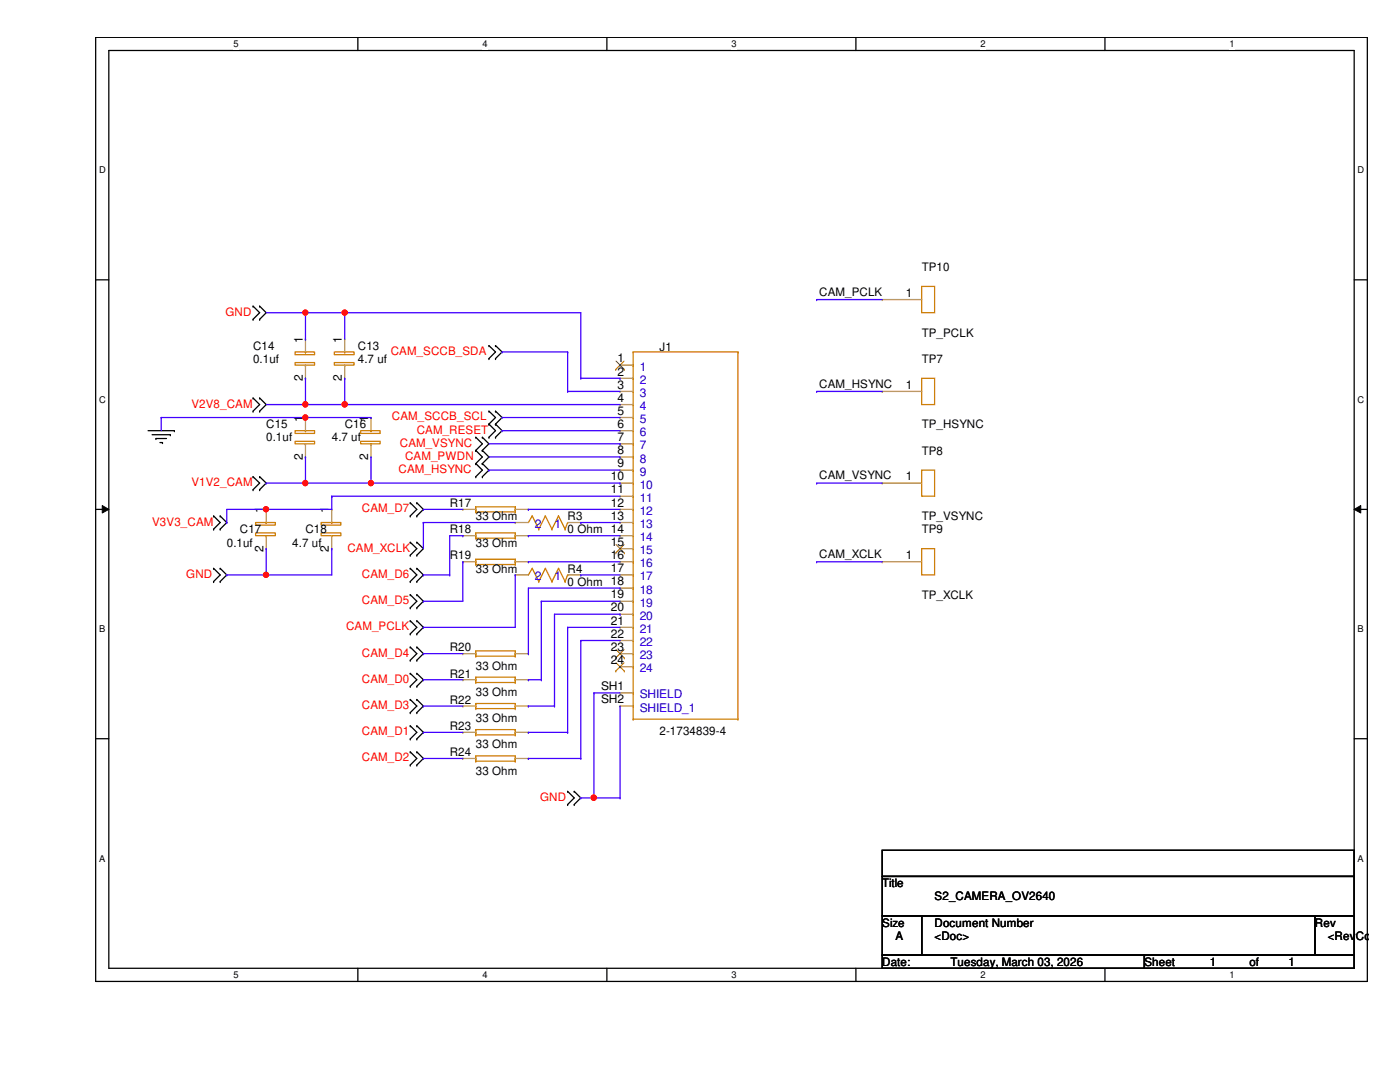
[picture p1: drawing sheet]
<svg xmlns="http://www.w3.org/2000/svg" width="279mm" height="216mm" viewBox="0 0 279 216" stroke-linecap="round" stroke-linejoin="round" font-family="sans-serif">
<path d="M19.1 7.5h253.8v188.3h-253.8zM21.7 10.1h248.6v183.1h-248.6z" fill="none" stroke="#000" stroke-width=".25"/>
<g fill="#fff">
<path d="M46.6 7.7h1v2.1h-1z"/>
<path d="M46.6 193.5h1v2.1h-1z"/>
</g>
<path d="M71.4 7.5v2.6M71.4 193.2v2.6" fill="none" stroke="#000" stroke-width=".25"/>
<g fill="#fff">
<path d="M96.3 7.7h1v2.1h-1z"/>
<path d="M96.3 193.5h1v2.1h-1z"/>
</g>
<path d="M121.1 7.5v2.6M121.1 193.2v2.6" fill="none" stroke="#000" stroke-width=".25"/>
<g fill="#fff">
<path d="M146 7.7h1v2.1h-1z"/>
<path d="M146 193.5h1v2.1h-1z"/>
</g>
<path d="M170.8 7.5v2.6M170.8 193.2v2.6" fill="none" stroke="#000" stroke-width=".25"/>
<g fill="#fff">
<path d="M195.7 7.7h1v2.1h-1z"/>
<path d="M195.7 193.5h1v2.1h-1z"/>
</g>
<path d="M220.5 7.5v2.6M220.5 193.2v2.6" fill="none" stroke="#000" stroke-width=".25"/>
<g fill="#fff">
<path d="M245.4 7.7h1v2.1h-1z"/>
<path d="M245.4 193.5h1v2.1h-1z"/>
<path d="M19.8 32.9h1.3v2.1h-1.3z"/>
<path d="M270.9 32.9h1.3v2.1h-1.3z"/>
<path d="M19.8 78.7h1.3v2.1h-1.3z"/>
<path d="M270.9 78.7h1.3v2.1h-1.3z"/>
</g>
<path d="M19.1 55.8h2.6M270.3 55.8h2.6" fill="none" stroke="#000" stroke-width=".25"/>
<g fill="#fff">
<path d="M19.8 124.5h1.2v2.1h-1.2z"/>
<path d="M270.9 124.5h1.3v2.1h-1.3z"/>
</g>
<path d="M19.1 101.6h2.6M270.3 101.6h2.6" fill="none" stroke="#000" stroke-width=".25"/>
<path d="M20.4 100.9l1.3 .7-1.3 .8zM270.3 101.6l1.3-.7v1.5z" fill="#000"/>
<path d="M20.4 100.9l1.3 .7-1.3 .8zM270.3 101.6l1.3-.7v1.5z" fill="none" stroke="#000" stroke-width=".2"/>
<g fill="#fff">
<path d="M19.8 170.3h1.2v2h-1.2z"/>
<path d="M270.9 170.3h1.3v2h-1.3z"/>
</g>
<g fill="none" stroke="#000" stroke-width=".25">
<path d="M50.5 61.1h.1M50.5 63.7h.1M50.5 79.4h.1M50.5 61.1l1.3 1.3-1.3 1.3M50.5 79.4l1.3 1.3-1.3 1.3M51.8 63.7h.1M51.8 61.1h.1M51.8 79.4h.1M51.8 61.1l1.3 1.3-1.3 1.3M51.8 79.4l1.3 1.3-1.3 1.3M97.6 69h.1M97.6 71.5h.1"/>
<path d="M97.6 69l1.3 1.2-1.3 1.3M98.9 71.5h.1M98.9 69h.1M98.9 69l1.3 1.2-1.3 1.3M29.5 85.9h5.3M30.4 86.7h3.6M31.1 87.5h.1M31.1 87.5h2.1M31.9 88.3h.5M32.4 88.3h.1M34 86.7h.1M34.8 85.9h.1"/>
<path d="M50.5 82h.1M50.5 95.1h.1M50.5 97.7h.1M50.5 95.1l1.3 1.3-1.3 1.3M51.8 82h.1M51.8 97.7h.1M51.8 95.1h.1M51.8 95.1l1.3 1.3-1.3 1.3M95 89.9h.1M95 92.5h.1M95 95.1h.1M95 87.2h.1"/>
<path d="M95 87.2l1.3 1.4-1.3 1.3M95 89.9l1.3 1.3-1.3 1.3M95 92.5l1.3 1.3-1.3 1.3M96.3 92.5h.1M96.3 89.9h.1M96.3 95.1h.1M96.3 87.2h.1M96.3 87.2l1.3 1.4-1.3 1.3M96.3 89.9l1.3 1.3-1.3 1.3M96.3 92.5l1.3 1.3-1.3 1.3M97.6 82h.1M97.6 84.6h.1"/>
<path d="M97.6 87.2h.1M97.6 82l1.3 1.3-1.3 1.3M97.6 84.6l1.3 1.3-1.3 1.3M98.9 84.6h.1M98.9 82h.1M98.9 87.2h.1M98.9 82l1.3 1.3-1.3 1.3M98.9 84.6l1.3 1.3-1.3 1.3M42.6 113.4h.1M42.6 116h.1M42.6 103h.1M42.6 105.6h.1"/>
<path d="M42.6 113.4l1.3 1.3-1.3 1.3M42.6 103l1.3 1.3-1.3 1.3M43.9 116h.1M43.9 113.4h.1M43.9 105.6h.1M43.9 103h.1M43.9 113.4l1.4 1.3-1.4 1.3M43.9 103l1.4 1.3-1.4 1.3M81.9 118.7h.1M81.9 113.4h.1M81.9 116h.1M81.9 100.3h.1"/>
<path d="M81.9 103h.1M81.9 108.2h.1M81.9 110.8h.1M81.9 100.3l1.3 1.3-1.3 1.4M81.9 118.7l1.3 1.3-1.3 1.3M81.9 113.4l1.3 1.3-1.3 1.3M81.9 108.2l1.3 1.3-1.3 1.3M83.2 118.7h.1M83.2 116h.1M83.2 113.4h.1M83.2 103h.1M83.2 100.3h.1"/>
<path d="M83.2 110.8h.1M83.2 108.2h.1M83.2 100.3l1.3 1.3-1.3 1.4M83.2 118.7l1.3 1.3-1.3 1.3M83.2 113.4l1.3 1.3-1.3 1.3M83.2 108.2l1.3 1.3-1.3 1.3M81.9 134.4h.1M81.9 136.9h.1M81.9 139.6h.1M81.9 129.1h.1M81.9 131.7h.1M81.9 121.3h.1"/>
<path d="M81.9 123.9h.1M81.9 126.5h.1M81.9 134.4l1.3 1.2-1.3 1.3M81.9 139.6l1.3 1.3-1.3 1.3M81.9 129.1l1.3 1.3-1.3 1.3M81.9 123.9l1.3 1.3-1.3 1.3M83.2 136.9h.1M83.2 134.4h.1M83.2 139.6h.1M83.2 131.7h.1M83.2 129.1h.1M83.2 121.3h.1"/>
<path d="M83.2 126.5h.1M83.2 123.9h.1M83.2 134.4l1.3 1.2-1.3 1.3M83.2 139.6l1.3 1.3-1.3 1.3M83.2 129.1l1.3 1.3-1.3 1.3M83.2 123.9l1.3 1.3-1.3 1.3M19.1 147.4h2.6M81.9 144.8h.1M81.9 147.4h.1M81.9 150h.1M81.9 152.7h.1M81.9 142.2h.1"/>
<path d="M81.9 144.8l1.3 1.3-1.3 1.3M81.9 150l1.3 1.3-1.3 1.4M83.2 147.4h.1M83.2 144.8h.1M83.2 152.7h.1M83.2 150h.1M83.2 142.2h.1M83.2 144.8l1.3 1.3-1.3 1.3M83.2 150l1.3 1.3-1.3 1.4M113.3 157.9h.1M113.3 157.9l1.3 1.3-1.3 1.3M114.6 157.9h.1"/>
<path d="M114.6 157.9l1.3 1.3-1.3 1.3M270.3 147.4h2.6M113.3 160.5h.1M114.6 160.5h.1M176.1 169.7h94.2v5.2h-94.2zM176.1 174.9h94.2v7.9h-94.2zM176.1 182.8h7.8v7.8h-7.8zM176.1 190.6h52.3v2.6h-52.3zM183.9 182.8h78.5v7.8h-78.5zM228.4 190.6h41.9v2.6h-41.9zM262.4 182.8h7.9v7.8h-7.9z"/>
</g>
<g fill="none" stroke="#cc8006" stroke-width=".25">
<path d="M183.9 57.1h2.6v5.3h-2.6zM58.9 70.2h3.9v.6h-3.9zM58.9 72.3h3.9v.6h-3.9zM61 72.9h.1M61 70.2h.1M66.7 70.2h4v.6h-4zM66.7 72.3h4v.6h-4zM68.8 72.9h.1M68.8 70.2h.1M126.4 70.2h.1M126.4 72.9h.1M126.4 75.5h.1"/>
<path d="M126.4 78.1h.1M126.4 70.2h20.9M126.4 70.2v73.3M147.3 70.2h.1M147.3 70.2v73.3M183.9 75.5h2.6v5.2h-2.6zM58.9 85.9h3.9v.6h-3.9zM58.9 88.1h3.9v.5h-3.9zM61 88.6h.1M61 85.9h.1M72 85.9h3.9v.6h-3.9zM72 88.1h3.9v.5h-3.9z"/>
<path d="M74 88.6h.1M74 85.9h.1M126.4 80.7h.1M126.4 83.3h.1M126.4 85.9h.1M126.4 88.6h.1M126.4 91.2h.1M126.4 93.8h.1M126.4 96.4h.1M126.4 99h.1M183.9 93.8h2.6v5.2h-2.6zM51 104.3h3.9v.5h-3.9z"/>
<path d="M51 106.3h3.9v.6h-3.9zM53.1 106.9h.1M53.1 104.3h.1M64.1 104.3h3.9v.5h-3.9zM64.1 106.3h3.9v.6h-3.9zM66.2 106.9h.1M66.2 104.3h.1M95 102.1h.1M95 101.1h.1M95 101.6h.1M95 112.6h.1M95 111.6h.1"/>
<path d="M95 112.1h.1M95 107.4h.1M95 106.3h.1M95 106.9h.1M95 101.1v1M95 106.3v1.1M95 111.6v1M95 101.1h7.8M95 102.1h7.8M95 111.6h7.8M95 112.6h7.8M95 106.3h7.8"/>
<path d="M95 107.4h7.8M102.8 101.1h.1M102.8 102.1h.1M102.8 101.6h.1M102.8 111.6h.1M102.8 112.6h.1M102.8 112.1h.1M102.8 106.3h.1M102.8 107.4h.1M102.8 106.9h.1M102.8 101.1v1M102.8 106.3v1.1"/>
<path d="M102.8 111.6v1M106.2 113.4h.1M106.2 103h.1M106.2 113.4l1.3 2.6M106.2 103l1.3 2.6M106.2 113.4l-.7 1.3M106.2 103l-.7 1.3M107.5 116h.1M107.5 105.6h.1M108.8 113.4h.1M108.8 103h.1M108.8 113.4l-1.3 2.6"/>
<path d="M108.8 113.4l1.4 2.6M108.8 103l-1.3 2.6M108.8 103l1.4 2.6M110.2 116h.1M110.2 105.6h.1M111.5 113.4h.1M111.5 103h.1M111.5 113.4l-1.3 2.6M111.5 113.4l1.3 2.6M111.5 103l-1.3 2.6M111.5 103l1.3 2.6M112.8 116h.1"/>
<path d="M112.8 105.6h.1M113.3 114.7h.1M113.3 104.3h.1M113.3 114.7l-.5 1.3M113.3 104.3l-.5 1.3M126.4 101.6h.1M126.4 104.3h.1M126.4 106.9h.1M126.4 109.5h.1M126.4 112.1h.1M126.4 114.7h.1M126.4 117.3h.1"/>
<path d="M126.4 120h.1M183.9 109.5h2.6v5.2h-2.6zM95 136.2h.1M95 135.1h.1M95 135.6h.1M95 130.9h.1M95 129.9h.1M95 130.4h.1M95 129.9v1M95 135.1v1.1M95 135.1h7.8M95 136.2h7.8"/>
<path d="M95 129.9h7.8M95 130.9h7.8M102.8 135.1h.1M102.8 136.2h.1M102.8 135.6h.1M102.8 129.9h.1M102.8 130.9h.1M102.8 130.4h.1M102.8 129.9v1M102.8 135.1v1.1M126.4 138.3h.1M126.4 122.6h.1"/>
<path d="M126.4 125.2h.1M126.4 127.8h.1M126.4 130.4h.1M126.4 133.1h.1M95 141.4h.1M95 140.4h.1M95 140.9h.1M95 151.9h.1M95 150.8h.1M95 151.3h.1M95 146.6h.1M95 145.6h.1"/>
<path d="M95 146.1h.1M95 140.4h7.8M95 141.4h7.8M95 140.4v1M95 145.6v1M95 150.8v1.1M95 150.8h7.8M95 151.9h7.8M95 145.6h7.8M95 146.6h7.8M102.8 140.4h.1M102.8 141.4h.1"/>
<path d="M102.8 140.9h.1M102.8 150.8h.1M102.8 151.9h.1M102.8 151.3h.1M102.8 145.6h.1M102.8 146.6h.1M102.8 146.1h.1M102.8 140.4v1M102.8 145.6v1M102.8 150.8v1.1M126.4 143.5h.1M126.4 140.9h.1"/>
<path d="M126.4 143.5h20.9M147.3 143.5h.1"/>
</g>
<g fill="none" stroke="#a84" stroke-width=".25">
<path d="M176.1 59.8h.1M176.1 59.8h7.8M61 67.6h.1M61 75.5h.1M61 67.6v2.6M61 72.9v2.6M68.8 67.6h.1M68.8 75.5h.1M68.8 67.6v2.6M68.8 72.9v2.6M123.7 72.9h.1M123.7 75.5h.1"/>
<path d="M123.7 78.1h.1M123.7 72.9h2.7M123.7 75.5h2.7M123.7 78.1h2.7M176.1 78.1h.1M176.1 78.1h7.8M61 83.3h.1M61 91.2h.1M61 83.3v2.6M61 88.6v2.6M74 83.3h.1M74 91.2h.1"/>
<path d="M74 83.3v2.6M74 88.6v2.6M123.7 80.7h.1M123.7 83.3h.1M123.7 85.9h.1M123.7 88.6h.1M123.7 91.2h.1M123.7 93.8h.1M123.7 96.4h.1M123.7 99h.1M123.7 96.4h2.7M123.7 80.7h2.7"/>
<path d="M123.7 83.3h2.7M123.7 85.9h2.7M123.7 88.6h2.7M123.7 91.2h2.7M123.7 93.8h2.7M123.7 99h2.7M176.1 96.4h.1M176.1 96.4h7.8M53.1 101.6h.1M53.1 109.5h.1M53.1 101.6v2.7M53.1 106.9v2.6"/>
<path d="M66.2 101.6h.1M66.2 109.5h.1M66.2 101.6v2.7M66.2 106.9v2.6M92.4 101.6h.1M92.4 112.1h.1M92.4 106.9h.1M92.4 101.6h2.6M92.4 106.9h2.6M92.4 112.1h2.6M102.8 114.7h.1M102.8 104.3h.1"/>
<path d="M102.8 114.7h2.7M102.8 104.3h2.7M102.8 101.6h2.7M102.8 106.9h2.7M102.8 112.1h2.7M105.5 101.6h.1M105.5 112.1h.1M105.5 106.9h.1M113.3 114.7h2.6M113.3 104.3h2.6M115.9 114.7h.1M115.9 104.3h.1"/>
<path d="M123.7 101.6h.1M123.7 104.3h.1M123.7 106.9h.1M123.7 109.5h.1M123.7 112.1h.1M123.7 114.7h.1M123.7 117.3h.1M123.7 120h.1M123.7 114.7h2.7M123.7 104.3h2.7M123.7 101.6h2.7M123.7 106.9h2.7"/>
<path d="M123.7 109.5h2.7M123.7 112.1h2.7M123.7 117.3h2.7M123.7 120h2.7M176.1 112.1h.1M176.1 112.1h7.8M92.4 135.6h.1M92.4 130.4h.1M92.4 130.4h2.6M92.4 135.6h2.6M102.8 130.4h2.7M102.8 135.6h2.7"/>
<path d="M105.5 135.6h.1M105.5 130.4h.1M123.7 138.3h.1M123.7 122.6h.1M123.7 125.2h.1M123.7 127.8h.1M123.7 130.4h.1M123.7 133.1h.1M123.7 138.3h2.7M123.7 122.6h2.7M123.7 125.2h2.7M123.7 127.8h2.7"/>
<path d="M123.7 130.4h2.7M123.7 133.1h2.7M92.4 140.9h.1M92.4 151.3h.1M92.4 146.1h.1M92.4 140.9h2.6M92.4 151.3h2.6M92.4 146.1h2.6M102.8 140.9h2.7M102.8 151.3h2.7M102.8 146.1h2.7M105.5 140.9h.1"/>
<path d="M105.5 151.3h.1M105.5 146.1h.1M123.7 140.9h.1M123.7 140.9h2.7"/>
</g>
<g fill="none" stroke="#804000" stroke-width=".2">
<path d="M122.9 73.7h.1M122.9 72.1l1.7 1.6M124.5 72.1l-1.6 1.6M124.6 73.7h.1M122.9 110.3h.1M122.9 108.7l1.7 1.6M124.5 108.7l-1.6 1.6M124.6 110.3h.1M122.9 131.3h.1M122.9 133.9h.1M122.9 129.6l1.7 1.7M122.9 132.2l1.7 1.7"/>
<path d="M124.5 129.6l-1.6 1.7M124.5 132.2l-1.6 1.7M124.6 131.3h.1M124.6 133.9h.1"/>
</g>
<path d="M53.1 80.7h7.9M61 80.7h.1M45.3 114.7h.1M45.3 114.7h7.8" fill="none" stroke="#4200ff" stroke-width=".25"/>
<circle cx="60.9" cy="80.7" r=".5" fill="#f00"/>
<circle cx="60.9" cy="80.7" r=".5" fill="none" stroke="#f00" stroke-width=".25"/>
<path d="M61 75.5h.1M61 75.5v5.2h62.7M68.8 75.5h.1M68.8 75.5v5.2M68.8 80.7h.1" fill="none" stroke="#4200ff" stroke-width=".25"/>
<circle cx="68.8" cy="80.7" r=".51" fill="#f00"/>
<circle cx="68.8" cy="80.7" r=".51" fill="none" stroke="#f00" stroke-width=".25"/>
<path d="M53.1 62.4h7.9M61 62.4h.1" fill="none" stroke="#4200ff" stroke-width=".25"/>
<circle cx="60.9" cy="62.4" r=".49" fill="#f00"/>
<circle cx="60.9" cy="62.4" r=".49" fill="none" stroke="#f00" stroke-width=".25"/>
<path d="M61 67.6h.1M68.8 62.4h.1M68.8 62.4v5.2M115.9 62.4h-54.9v5.2" fill="none" stroke="#4200ff" stroke-width=".25"/>
<circle cx="68.8" cy="62.4" r=".5" fill="#f00"/>
<circle cx="68.8" cy="62.4" r=".5" fill="none" stroke="#f00" stroke-width=".25"/>
<path d="M53.1 96.4h.1M53.1 96.4h7.9" fill="none" stroke="#4200ff" stroke-width=".25"/>
<circle cx="60.9" cy="96.4" r=".5" fill="#f00"/>
<circle cx="60.9" cy="96.4" r=".5" fill="none" stroke="#f00" stroke-width=".25"/>
<path d="M61 96.4h.1M61 96.4h62.7M123.7 96.4h.1" fill="none" stroke="#4200ff" stroke-width=".25"/>
<circle cx="74" cy="96.4" r=".5" fill="#f00"/>
<circle cx="74" cy="96.4" r=".5" fill="none" stroke="#f00" stroke-width=".25"/>
<path d="M32.2 83.3h28.8M61 83.3h.1" fill="none" stroke="#4200ff" stroke-width=".25"/>
<circle cx="60.9" cy="83.3" r=".5" fill="#f00"/>
<circle cx="60.9" cy="83.3" r=".5" fill="none" stroke="#f00" stroke-width=".25"/>
<path d="M61 83.3h13M74 83.3h.1M45.3 101.6h20.9M53.1 101.6h.1" fill="none" stroke="#4200ff" stroke-width=".25"/>
<circle cx="53.1" cy="101.6" r=".5" fill="#f00"/>
<circle cx="53.1" cy="101.6" r=".5" fill="none" stroke="#f00" stroke-width=".25"/>
<path d="M66.2 99h.1M66.2 99h57.5M53.1 109.5h.1M53.1 114.7h.1M53.1 109.5v5.2M53.1 114.7h13.1" fill="none" stroke="#4200ff" stroke-width=".25"/>
<circle cx="53.1" cy="114.7" r=".5" fill="#f00"/>
<circle cx="53.1" cy="114.7" r=".5" fill="none" stroke="#f00" stroke-width=".25"/>
<g fill="none" stroke="#4200ff" stroke-width=".25">
<path d="M100.2 70.2h.1M100.2 70.2h13.1M113.3 70.2h.1M113.3 78.1h.1M113.3 70.2v7.9M113.3 78.1h10.4M115.9 75.5h.1M115.9 62.4v13.1M115.9 75.5h7.8M123.7 75.5h.1M32.2 83.3h.1M32.2 83.3v2.6"/>
<path d="M61 91.2h.1M61 91.2v5.2M66.2 99h.1M66.2 99v2.6M74 91.2h.1M74 91.2v5.2M97.6 93.8h.1M97.6 91.2h26.1M97.6 88.6h26.1M97.6 93.8h26.1M100.2 83.3h.1M100.2 85.9h.1"/>
<path d="M100.2 83.3h23.5M100.2 85.9h23.5M123.7 91.2h.1M123.7 88.6h.1M45.3 104.3h.1M45.3 101.6v2.7M66.2 109.5h.1M66.2 109.5v5.2M84.5 104.3h.1M84.5 101.6h.1M84.5 114.7h.1M84.5 120h.1"/>
<path d="M84.5 104.3h18.3M84.5 114.7h5.2M84.5 101.6h7.9M84.5 104.3v5.2M89.7 114.7h.1M92.4 112.1h.1M92.4 106.9h.1M92.4 112.1v7.9h-7.9M92.4 106.9h-2.7v7.8M102.8 114.7h.1M102.8 114.7v10.5h-18.3M105.5 101.6h.1"/>
<path d="M105.5 112.1h.1M105.5 106.9h.1M105.5 101.6h18.2M105.5 112.1h18.2M105.5 106.9h18.2M108 120h.1M108 120h15.7M108 120v15.6M115.9 104.3h.1M115.9 114.7h.1M115.9 104.3h7.8M115.9 114.7h7.8"/>
<path d="M123.7 117.3h.1M123.7 117.3h-18.2v13.1M84.5 125.2h.1M84.5 130.4h.1M84.5 135.6h.1M84.5 130.4h7.9M84.5 135.6h7.9M105.5 130.4h.1M105.5 135.6h.1M105.5 135.6h2.5M108 135.6h.1M113.3 125.2h.1"/>
<path d="M113.3 125.2h10.4M113.3 125.2v20.9M115.9 127.8h.1M115.9 127.8v23.5M115.9 127.8h7.8M118.5 138.3h.1M118.5 138.3h5.2M118.5 138.3v20.9M123.7 122.6h.1M123.7 122.6h-13v18.3M84.5 140.9h.1M84.5 146.1h.1"/>
<path d="M84.5 151.3h.1M84.5 140.9h7.9M84.5 146.1h7.9M84.5 151.3h7.9M105.5 140.9h.1M105.5 146.1h.1M105.5 151.3h.1M105.5 140.9h5.2M105.5 146.1h7.8M105.5 151.3h10.4M110.7 140.9h.1M113.3 146.1h.1"/>
<path d="M115.9 151.3h.1M118.5 159.2h.1"/>
</g>
<circle cx="118.5" cy="159.2" r=".51" fill="#f00"/>
<circle cx="118.5" cy="159.2" r=".51" fill="none" stroke="#f00" stroke-width=".25"/>
<g fill="none" stroke="#4200ff" stroke-width=".25">
<path d="M163 59.8h.1M163 59.8h13.1M163 78.1h.1M163 78.1h13.1M163 96.4h.1M163 96.4h13.1M163 112.1h.1M163 112.1h13.1M115.9 159.2h.1M115.9 159.2h7.8M118.5 159.2h.1M123.7 159.2h.1"/>
<path d="M123.7 140.9v18.3"/>
</g>
<circle cx="60.9" cy="80.7" r=".5" fill="#f00"/>
<circle cx="60.9" cy="80.7" r=".5" fill="none" stroke="#f00" stroke-width=".25"/>
<circle cx="68.8" cy="80.7" r=".51" fill="#f00"/>
<circle cx="68.8" cy="80.7" r=".51" fill="none" stroke="#f00" stroke-width=".25"/>
<circle cx="60.9" cy="62.4" r=".49" fill="#f00"/>
<circle cx="60.9" cy="62.4" r=".49" fill="none" stroke="#f00" stroke-width=".25"/>
<circle cx="68.8" cy="62.4" r=".5" fill="#f00"/>
<circle cx="68.8" cy="62.4" r=".5" fill="none" stroke="#f00" stroke-width=".25"/>
<circle cx="60.9" cy="96.4" r=".5" fill="#f00"/>
<circle cx="60.9" cy="96.4" r=".5" fill="none" stroke="#f00" stroke-width=".25"/>
<circle cx="74" cy="96.4" r=".5" fill="#f00"/>
<circle cx="74" cy="96.4" r=".5" fill="none" stroke="#f00" stroke-width=".25"/>
<circle cx="60.9" cy="83.3" r=".5" fill="#f00"/>
<circle cx="60.9" cy="83.3" r=".5" fill="none" stroke="#f00" stroke-width=".25"/>
<circle cx="53.1" cy="101.6" r=".5" fill="#f00"/>
<circle cx="53.1" cy="101.6" r=".5" fill="none" stroke="#f00" stroke-width=".25"/>
<circle cx="53.1" cy="114.7" r=".5" fill="#f00"/>
<circle cx="53.1" cy="114.7" r=".5" fill="none" stroke="#f00" stroke-width=".25"/>
<circle cx="118.5" cy="159.2" r=".51" fill="#f00"/>
<circle cx="118.5" cy="159.2" r=".51" fill="none" stroke="#f00" stroke-width=".25"/>
<g font-size="2.4">
<text x="180.8" y="59.2">1</text>
<text x="60.4" y="68.4" transform="rotate(-90 60.4 68.4)">1</text>
<text x="68.2" y="68.4" transform="rotate(-90 68.2 68.4)">1</text>
<text x="60.4" y="76" transform="rotate(-90 60.4 76)">2</text>
<text x="68.2" y="76" transform="rotate(-90 68.2 76)">2</text>
<text x="123.2" y="72.3">1</text>
<text x="123.2" y="74.9">2</text>
<text x="123.2" y="77.6">3</text>
<text x="180.8" y="77.6">1</text>
<text x="123.2" y="80.2">4</text>
<text x="123.2" y="82.8">5</text>
<text x="60.4" y="84.1" transform="rotate(-90 60.4 84.1)">1</text>
<text x="73.5" y="84.1" transform="rotate(-90 73.5 84.1)">1</text>
<text x="123.2" y="85.4">6</text>
<text x="123.2" y="88">7</text>
<text x="60.4" y="91.7" transform="rotate(-90 60.4 91.7)">2</text>
<text x="73.5" y="91.7" transform="rotate(-90 73.5 91.7)">2</text>
<text x="121.9" y="95.8">10</text>
<text x="123.2" y="90.6">8</text>
<text x="123.2" y="93.3">9</text>
<text x="180.8" y="95.8">1</text>
<text x="121.9" y="98.5">11</text>
<text x="121.9" y="101.1">12</text>
<text x="52.6" y="102.4" transform="rotate(-90 52.6 102.4)">1</text>
<text x="65.7" y="102.4" transform="rotate(-90 65.7 102.4)">1</text>
<text x="121.9" y="103.7">13</text>
<text x="52.6" y="110.1" transform="rotate(-90 52.6 110.1)">2</text>
<text x="65.7" y="110.1" transform="rotate(-90 65.7 110.1)">2</text>
<text x="121.9" y="108.9">15</text>
<text x="121.9" y="111.5">16</text>
<text x="180.8" y="111.5">1</text>
<text x="121.9" y="114.2">17</text>
<text x="121.9" y="119.4">19</text>
<text x="121.9" y="122">20</text>
<text x="121.9" y="124.6">21</text>
<text x="121.9" y="127.3">22</text>
<text x="121.9" y="129.9">23</text>
<text x="120" y="137.7">SH1</text>
<text x="121.9" y="132.5">24</text>
<text x="120" y="140.3">SH2</text>
</g>
<g font-size="2.4" fill="#00c">
<text x="127.7" y="74">1</text>
<text x="127.7" y="76.6">2</text>
<text x="127.7" y="79.2">3</text>
<text x="127.7" y="81.8">4</text>
<text x="127.7" y="84.4">5</text>
<text x="127.7" y="87">6</text>
<text x="127.7" y="89.7">7</text>
<text x="127.7" y="92.3">8</text>
<text x="127.7" y="94.9">9</text>
<text x="127.7" y="97.5">10</text>
<text x="127.7" y="100.1">11</text>
<text x="106.8" y="105.4">2</text>
<text x="110.7" y="105.4">1</text>
<text x="127.7" y="102.7">12</text>
<text x="127.7" y="105.4">13</text>
<text x="127.7" y="108">14</text>
<text x="127.7" y="110.6">15</text>
<text x="127.7" y="113.2">16</text>
<text x="106.8" y="115.8">2</text>
<text x="110.7" y="115.8">1</text>
<text x="127.7" y="115.8">17</text>
<text x="127.7" y="118.4">18</text>
<text x="127.7" y="121.1">19</text>
<text x="127.7" y="123.7">20</text>
<text x="127.7" y="126.3">21</text>
<text x="127.7" y="128.9">22</text>
<text x="127.7" y="131.5">23</text>
<text x="127.7" y="134.2">24</text>
<text x="127.7" y="139.4">SHIELD</text>
<text x="127.7" y="142">SHIELD_1</text>
</g>
<g font-size="2.3">
<text x="163.5" y="59.1">CAM_PCLK</text>
<text x="183.9" y="54.1">TP10</text>
<text x="50.5" y="69.8">C14</text>
<text x="71.4" y="69.8">C13</text>
<text x="131.6" y="70.1">J1</text>
<text x="183.9" y="67.2">TP_PCLK</text>
<text x="50.5" y="72.4">0.1uf</text>
<text x="71.4" y="72.4">4.7 uf</text>
<text x="163.5" y="77.4">CAM_HSYNC</text>
<text x="183.9" y="72.4">TP7</text>
<text x="53.1" y="85.5">C15</text>
<text x="53.1" y="88.1">0.1uf</text>
<text x="66.2" y="88.1">4.7 uf</text>
<text x="68.8" y="85.5">C16</text>
<text x="183.9" y="85.5">TP_HSYNC</text>
<text x="163.5" y="95.7">CAM_VSYNC</text>
<text x="183.9" y="90.7">TP8</text>
<text x="89.7" y="101.2">R17</text>
<text x="47.9" y="106.4">C17</text>
<text x="61" y="106.4">C18</text>
<text x="89.7" y="106.4">R18</text>
<text x="95" y="103.8">33 Ohm</text>
<text x="113.3" y="106.4">0 Ohm 14</text>
<text x="113.3" y="103.8">R3</text>
<text x="183.9" y="103.8">TP_VSYNC</text>
<text x="183.9" y="106.4">TP9</text>
<text x="45.3" y="109.1">0.1uf</text>
<text x="58.3" y="109.1">4.7 uf</text>
<text x="89.7" y="111.6">R19</text>
<text x="95" y="109.1">33 Ohm</text>
<text x="163.5" y="111.4">CAM_XCLK</text>
<text x="95" y="114.3">33 Ohm</text>
<text x="113.3" y="116.9">0 Ohm 18</text>
<text x="113.3" y="114.3">R4</text>
<text x="183.9" y="119.5">TP_XCLK</text>
<text x="89.7" y="130">R20</text>
<text x="89.7" y="135.2">R21</text>
<text x="95" y="133.6">33 Ohm</text>
<text x="89.7" y="140.4">R22</text>
<text x="95" y="138.9">33 Ohm</text>
<text x="89.7" y="145.7">R23</text>
<text x="95" y="144.1">33 Ohm</text>
<text x="95" y="149.3">33 Ohm</text>
<text x="131.6" y="146.7">2-1734839-4</text>
<text x="89.7" y="150.9">R24</text>
<text x="95" y="154.6">33 Ohm</text>
<text x="176.1" y="177">Title</text>
<text x="186.5" y="179.7">S2_CAMERA_OV2640</text>
<text x="176.1" y="184.9">Size</text>
<text x="186.5" y="184.9">Document Number</text>
<text x="262.4" y="184.9">Rev</text>
<text x="178.7" y="187.5">A</text>
<text x="186.5" y="187.5">&lt;Doc&gt;</text>
<text x="265" y="187.5">&lt;RevCo</text>
<text x="176.1" y="192.7">Date:</text>
<text x="189.7" y="192.7">Tuesday, March 03, 2026</text>
<text x="228.4" y="192.7">Sheet</text>
<text x="241.5" y="192.7">1</text>
<text x="249.3" y="192.7">of</text>
<text x="257.2" y="192.7">1</text>
</g>
<g font-size="2.3" fill="#f00">
<text x="45" y="63">GND</text>
<text x="78" y="70.8">CAM_SCCB_SDA</text>
<text x="38.2" y="81.3">V2V8_CAM</text>
<text x="78.2" y="83.9">CAM_SCCB_SCL</text>
<text x="79.8" y="89.2">CAM_VSYNC</text>
<text x="83.2" y="86.5">CAM_RESET</text>
<text x="79.5" y="94.4">CAM_HSYNC</text>
<text x="80.9" y="91.8">CAM_PWDN</text>
<text x="38.2" y="97">V1V2_CAM</text>
<text x="30.4" y="104.9">V3V3_CAM</text>
<text x="72.2" y="102.2">CAM_D7</text>
<text x="69.3" y="110.1">CAM_XCLK</text>
<text x="37.2" y="115.3">GND</text>
<text x="72.2" y="115.3">CAM_D6</text>
<text x="69.1" y="125.8">CAM_PCLK</text>
<text x="72.2" y="120.6">CAM_D5</text>
<text x="72.2" y="131">CAM_D4</text>
<text x="72.2" y="136.2">CAM_D0</text>
<text x="72.2" y="141.5">CAM_D3</text>
<text x="72.2" y="146.7">CAM_D1</text>
<text x="72.2" y="151.9">CAM_D2</text>
<text x="107.8" y="159.8">GND</text>
</g>
<g font-size="1.9">
<text x="46.6" y="9.4">5</text>
<text x="96.3" y="9.4">4</text>
<text x="146" y="9.4">3</text>
<text x="195.7" y="9.4">2</text>
<text x="245.4" y="9.4">1</text>
<text x="19.8" y="34.6">D</text>
<text x="270.9" y="34.6">D</text>
<text x="19.8" y="80.3">C</text>
<text x="270.9" y="80.3">C</text>
<text x="19.8" y="126.2">B</text>
<text x="270.9" y="126.2">B</text>
<text x="19.8" y="171.9">A</text>
<text x="270.9" y="171.9">A</text>
<text x="46.6" y="195.2">5</text>
<text x="96.3" y="195.2">4</text>
<text x="146" y="195.2">3</text>
<text x="195.7" y="195.2">2</text>
<text x="245.4" y="195.2">1</text>
</g>
</svg>
